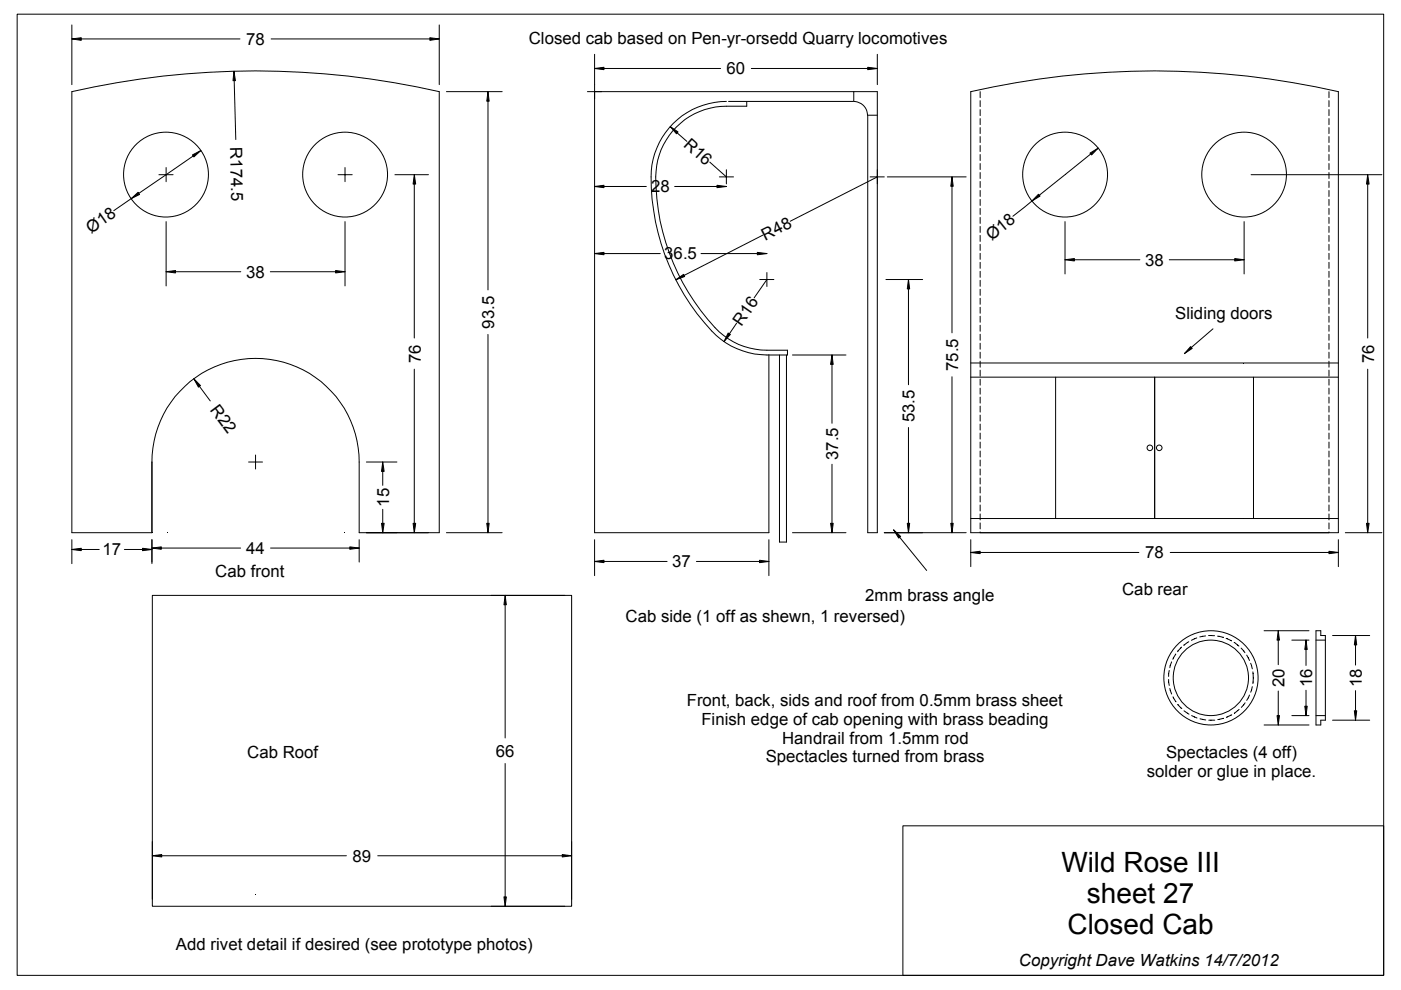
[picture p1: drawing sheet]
<svg xmlns="http://www.w3.org/2000/svg" width="297mm" height="210mm" viewBox="0 0 297 210" stroke-linecap="round" stroke-linejoin="round" font-family="sans-serif">
<g fill="none" stroke="#000" stroke-width=".21">
<path d="M3.6 3h289.8v203.8h-289.8zM15.2 19.4a174.5 174.5 0 0 1 77.9 0v93.5h-16.9v-14.9a22 22 0 0 0-22-22 22 22 0 0 0-22 22v14.9h-17zM15.2 8.3l2-.3v.6zM15.2 5.3v12.6M17.2 8.3h33.7M49.6 15.1l.3 2h-.5zM49.7 17.1l.3 12.5M57.5 8.3h33.6M91.1 8l2 .3-2 .3zM93.1 5.3v12.6M94.7 19.4h11.8M103.5 19.4l.2 2.1h-.5z"/>
<path d="M124.5 19.4h61.5v93.5h-2v-88.5M126.1 14.5l2-.2v.5zM126.1 11.5v101.4h36.9v-37.7M128.1 14.5h24.7M159.3 14.5h24.7M181 19.4v2.1a2.95 2.95 0 0 1 2.9 2.9h2.1M184 14.3l2 .2-2 .3zM186 11.5v6.4M205.8 19.4a174.7 174.7 0 0 1 78 0v93.5h-78zM207.8 19.4v1.3M281.8 19.4v1.3M33.7 37h3"/>
<path d="M35.2 35.5v3M40.8 32.9l1.8-1-1.5 1.4zM41 33.1l-11.5 7.9M71.7 37h3M73.1 35.5v3M83.7 37h7.1M87.8 37l.3 2h-.5zM87.8 39v32.7M103.5 21.5v40M126.1 39.5l2-.2v.5zM128.1 39.5h8.9M142.1 26.8l1.7 1.2-.4 .4z"/>
<path d="M143 39.5h9M143.6 28.2l2 1.8M150.5 34.4l3.5 3.1M152 39.3l2 .2-2 .3zM152.5 37.5h3M154 21.5a16 16 0 0 0-16 16 47.7 47.7 0 0 0 13.8 33.6 16.3 16.3 0 0 0 10.8 4.2h4.4v-1a23.2 23.2 0 0 1-9.3-.9 16.1 16.1 0 0 1-7.6-5.7 46.8 46.8 0 0 1-11-31.4 15 15 0 0 1 14.9-13.8h4.3v-1M154 36v3M154.5 21.5h26.4M184.5 37.5h3M186 37.5l-18.4 9.4M188.1 37.5h16.7M201.8 37.5l.3 2h-.5z"/>
<path d="M201.8 39.5v31.1M207.8 21.3v1.3M207.8 23.2v1.3M207.8 25.1v1.3M207.8 27.1v1.2M207.8 29v1.2M207.8 30.9v1.2M207.8 32.8v1.2M207.8 34.7v1.2M207.8 36.6v1.2M207.8 38.5v1.3M231.1 32.5l1.7-1.1-1.4 1.5z"/>
<path d="M231.3 32.6l-11 8.8M265.3 37h27.7M281.8 21.3v1.3M281.8 23.2v1.3M281.8 25.1v1.3M281.8 27.1v1.2M281.8 29v1.2M281.8 30.9v1.2M281.8 32.8v1.2M281.8 34.7v1.2M281.8 36.6v1.2M281.8 38.5v1.3"/>
<path d="M290 37l.3 2h-.6zM290 39v32.7M27.8 42.1l-3.7 2.6M27.8 42.1l1.5-1.3 .3 .4zM35.2 57.6l2-.2v.5zM35.2 47v13.6M37.2 57.6h13.9M57.3 57.6h13.9M71.2 57.4l1.9 .2-1.9 .3zM73.1 47v13.6M126.1 53.8l2-.3v.5zM128.1 53.8h11.9"/>
<path d="M143.3 59.3l1.6-1.1 .3 .4zM148.6 53.8h12M160.6 53.5l2 .3-2 .2zM161.1 59.3h3M161.7 49.9l-16.6 8.5M162.6 57.8v2.9M162.6 59.3l-2.7 3.9M187.8 59.3h7.8M192.6 59.3l.3 2h-.5zM207.8 40.4v1.3M207.8 42.3v1.3M207.8 44.2v1.3"/>
<path d="M207.8 46.1v1.3M207.8 48v1.3M207.8 49.9v1.3M207.8 51.8v1.3M207.8 53.7v1.3M207.8 55.6v1.3M207.8 57.5v1.3M207.8 59.4v1.3M218.8 42.6l-4 3.2M220.2 41.2l.3 .4-1.7 1zM225.8 55.1l2-.3v.5zM225.8 47v11.1"/>
<path d="M227.8 55.1h13.9M247.9 55.1h13.9M261.8 54.8l2 .3-2 .2zM263.8 47v11.1M281.8 40.4v1.3M281.8 42.3v1.3M281.8 44.2v1.3M281.8 46.1v1.3M281.8 48v1.3M281.8 49.9v1.3M281.8 51.8v1.3M281.8 53.7v1.3"/>
<path d="M281.8 55.6v1.3M281.8 57.5v1.3M281.8 59.4v1.3M87.8 78.3v32.7M103.5 70.9v40.1M154.4 70.6l.5 .3-1.4 1.5zM156.2 68.5l-1.6 2.3M165.3 75.3v39.6h1.4v-39.6M168 75.3h11.4M176.4 75.3l.3 2h-.6zM176.4 77.3v12.4M192.6 61.3v20.3"/>
<path d="M201.8 79.9v31.1M205.8 77h78M205.8 80h78M207.8 61.3v1.3M207.8 63.2v1.3M207.8 65.2v1.2M207.8 67.1v1.2M207.8 69v1.2M207.8 70.9v1.2M207.8 72.8v1.2M207.8 74.7v1.2M207.8 76.6v1.3"/>
<path d="M207.8 78.5v1.3M223.8 80v29.9M244.8 80v29.9M252.4 73.5l.4 .4-1.7 1.1zM257.2 69.7l-4.6 4M265.8 80v29.9M281.8 61.3v1.3M281.8 63.2v1.3M281.8 65.2v1.2M281.8 67.1v1.2M281.8 69v1.2M281.8 70.9v1.2"/>
<path d="M281.8 72.8v1.2M281.8 74.7v1.2M281.8 76.6v1.3M281.8 78.5v1.3M290 78.3v32.7M41.1 80.3l1.4 1.4-.4 .4zM42.3 81.9l2.3 3.1M52.7 98h3M54.2 96.5v2.9M77.7 98h6.5M81.1 98l.3 1.9h-.5zM81.1 99.9v3"/>
<path d="M176.4 98.4v12.6M192.6 90.6v20.4M207.8 80.4v1.3M207.8 82.3v1.3M207.8 84.2v1.3M207.8 86.1v1.3M207.8 88v1.3M207.8 89.9v1.3M207.8 91.8v1.3M207.8 93.7v1.3M207.8 95.6v1.3M207.8 97.5v1.3"/>
<path d="M207.8 99.4v1.3M281.8 80.4v1.3M281.8 82.3v1.3M281.8 84.2v1.3M281.8 86.1v1.3M281.8 88v1.3M281.8 89.9v1.3M281.8 91.8v1.3M281.8 93.7v1.3M281.8 95.6v1.3M281.8 97.5v1.3M281.8 99.4v1.3"/>
<path d="M15.2 116.5l2-.3v.6zM15.2 114.4v5.1M17.2 116.5h3.8M26.4 116.5h3.8M30.2 116.2l2 .3-2 .3zM32.2 116.2l2-.2v.5zM32.2 114.4v5.1M34.2 116.2h16.8M57.4 116.2h16.8M74.2 116l2 .2-2 .3zM76.2 114.4v4.8M80.9 111h.5l-.3 1.9z"/>
<path d="M81.1 108v3M87.6 111h.5l-.3 1.9zM94.7 112.9h11.8M103.2 111h.5l-.2 1.9zM126.1 119l2-.2v.5zM126.1 114.4v7.6M128.1 119h13.3M147.7 119h13.3M161 118.8l2 .2-2 .3zM163 114.4v7.6M168 112.9h11.4M176.1 111h.6l-.3 1.9z"/>
<path d="M187.5 112.9h17.3M189.5 112.4l1.5 1.3-.5 .4zM190.8 113.9l5.7 7M192.4 111h.5l-.3 1.9zM201.6 111h.5l-.3 1.9zM205.8 117.1l2-.2v.5zM205.8 114.4v5.7M205.8 109.9h78M207.8 101.3v1.3M207.8 103.3v1.2M207.8 105.2v1.2M207.8 107.1v1.2"/>
<path d="M207.8 109v1.2M207.8 110.9v1.2M207.8 112.8v.1M207.8 117.1h33.7M248.1 117.1h33.7M281.8 116.9l2 .2-2 .3zM281.8 101.3v1.3M281.8 103.3v1.2M281.8 105.2v1.2M281.8 107.1v1.2M281.8 109v1.2M281.8 110.9v1.2"/>
<path d="M281.8 112.8v.1M283.8 114.4v5.7M285.2 112.9h7.8M289.7 111h.6l-.3 1.9zM32.3 126.2h88.9v66h-88.9zM104.1 126.2h15.6M107.1 126.2l.3 2h-.6zM107.1 128.2v28.3M249.3 138.7l-.6 1.1M250.5 137.2l-.8 1M252 136.1l-1 .7M253.7 135.3l-1.1 .5"/>
<path d="M255.6 134.8l-1.2 .2M256.2 134.7l1.3 .1M258.1 134.9l1.2 .2M259.3 135.1h.1M260 135.3l1.1 .6M261.7 136.2l1 .8M263.1 137.4l.8 1M264.3 138.9l.6 1.1M268 133.7h9.5M271 133.7l.3 2h-.5zM271 135.7v5.2M273.9 135.7h3.6"/>
<path d="M276.9 135.7l.3 2h-.6zM276.9 137.7v3.4M279 133.7h1v1h1v18h-1v1h-1zM279 135.7h2M282.5 134.7h7.9M287.4 134.7l.3 2h-.6zM287.4 136.7v4.3M247.8 144.1l.1 1.2M247.9 142.2l-.1 1.2M248 146l.4 1.2M248.4 140.3l-.4 1.3M248.7 147.7l.6 1.1"/>
<path d="M249.7 149.4l.9 .8M251 150.7l1.1 .7M252.6 151.7l1.2 .5M254.4 152.4l1.2 .3M256.3 152.7h1.3M259.4 152.3l-1.2 .3M261.2 151.6l-1.2 .5M262.7 150.4l-1 .8M264 149l-.8 1M264.9 147.4l-.6 1.1M265.2 140.6l.3 1.2M265.5 145.6l-.3 1.2"/>
<path d="M265.6 142.5v2.4M268 153.7h9.5M270.8 151.7h.5l-.3 2zM271 146.5v5.2M273.9 151.7h3.6M276.6 149.7h.6l-.3 2zM276.9 146.3v3.4M279 151.7h2M282.5 152.7h7.9M287.1 150.7h.6l-.3 2zM287.4 146.4v4.3M32.3 178.4v12.3"/>
<path d="M107.1 161.9v28.3M121.2 178.4v12.3M191.4 175.1h102v31.7h-102zM32.3 181.4l2-.2v.5zM34.3 181.4h39.1M80.1 181.4h39.1M104.1 192.2h15.6M106.8 190.2h.6l-.3 2zM119.2 181.2l2 .2-2 .3z"/>
<circle cx="35.2" cy="37" r="9"/>
<circle cx="73.2" cy="37" r="9"/>
<circle cx="225.8" cy="37" r="9"/>
<circle cx="263.8" cy="37" r="9"/>
<circle cx="243.8" cy="94.9" r=".59"/>
<circle cx="245.8" cy="94.9" r=".59"/>
<circle cx="256.7" cy="143.7" r="8"/>
<circle cx="256.7" cy="143.7" r="10"/>
</g>
<g fill="#000">
<path d="M15.2 8.3l2-.3v.6l-2-.3h2z" fill-rule="evenodd"/>
<path d="M49.6 15.1l.3 2h-.5l.2-2 .1 2z" fill-rule="evenodd"/>
<path d="M91.1 8l2 .3h-2h2l-2 .3z" fill-rule="evenodd"/>
<path d="M126.1 14.5l2-.2v.5l-2-.3h2z" fill-rule="evenodd"/>
<path d="M184 14.3l2 .2h-2h2l-2 .3z" fill-rule="evenodd"/>
<path d="M40.8 32.9l1.8-1-1.6 1.2 1.6-1.2-1.5 1.4z" fill-rule="evenodd"/>
<path d="M87.8 37l.3 2h-.5l.2-2v2z" fill-rule="evenodd"/>
<path d="M103.5 19.4l.2 2.1h-.5l.3-2.1v2.1z" fill-rule="evenodd"/>
<path d="M126.1 39.5l2-.2v.5l-2-.3h2z" fill-rule="evenodd"/>
<path d="M142.1 26.8l1.7 1.2-.4 .4-1.3-1.6 1.5 1.4z" fill-rule="evenodd"/>
<path d="M152 39.3l2 .2h-2h2l-2 .3z" fill-rule="evenodd"/>
<path d="M201.8 37.5l.3 2h-.5l.2-2v2z" fill-rule="evenodd"/>
<path d="M231.1 32.5l1.7-1.1-1.5 1.2 1.5-1.2-1.4 1.5z" fill-rule="evenodd"/>
<path d="M290 37l.3 2h-.6l.3-2v2z" fill-rule="evenodd"/>
<path d="M27.8 42.1l1.5-1.3 .3 .4-1.8 .9 1.7-1.1z" fill-rule="evenodd"/>
<path d="M35.2 57.6l2-.2v.5l-2-.3h2z" fill-rule="evenodd"/>
<path d="M71.2 57.4l1.9 .2h-1.9h1.9l-1.9 .3z" fill-rule="evenodd"/>
<path d="M126.1 53.8l2-.3v.5l-2-.2h2z" fill-rule="evenodd"/>
<path d="M143.3 59.3l1.6-1.1 .3 .4-1.9 .7 1.8-.9z" fill-rule="evenodd"/>
<path d="M160.6 53.5l2 .3h-2h2l-2 .2z" fill-rule="evenodd"/>
<path d="M220.2 41.2l.3 .4-1.7 1 1.5-1.2-1.5 1.2z" fill-rule="evenodd"/>
<path d="M225.8 55.1l2-.3v.5l-2-.2h2z" fill-rule="evenodd"/>
<path d="M261.8 54.8l2 .3h-2h2l-2 .2z" fill-rule="evenodd"/>
<path d="M154.4 70.6l.5 .3-1.4 1.5 1.1-1.6-1.1 1.6z" fill-rule="evenodd"/>
<path d="M176.4 75.3l.3 2h-.6l.3-2v2z" fill-rule="evenodd"/>
<path d="M192.6 59.3l.3 2h-.5l.2-2v2z" fill-rule="evenodd"/>
<path d="M252.4 73.5l.4 .4-1.7 1.1 1.5-1.3-1.5 1.3z" fill-rule="evenodd"/>
<path d="M41.1 80.3l1.4 1.4-.4 .4-1-1.8 1.2 1.6z" fill-rule="evenodd"/>
<path d="M81.1 98l.3 1.9h-.5l.2-1.9v1.9z" fill-rule="evenodd"/>
<path d="M15.2 116.5l2-.3v.6l-2-.3h2z" fill-rule="evenodd"/>
<path d="M30.2 116.2l2 .3h-2h2l-2 .3z" fill-rule="evenodd"/>
<path d="M32.2 116.2l2-.2v.5l-2-.3h2z" fill-rule="evenodd"/>
<path d="M74.2 116l2 .2h-2h2l-2 .3z" fill-rule="evenodd"/>
<path d="M80.9 111h.5l-.3 1.9v-1.9v1.9z" fill-rule="evenodd"/>
<path d="M87.6 111h.5l-.3 1.9v-1.9v1.9z" fill-rule="evenodd"/>
<path d="M103.2 111h.5l-.2 1.9v-1.9v1.9z" fill-rule="evenodd"/>
<path d="M126.1 119l2-.2v.5l-2-.3h2z" fill-rule="evenodd"/>
<path d="M161 118.8l2 .2h-2h2l-2 .3z" fill-rule="evenodd"/>
<path d="M176.1 111h.6l-.3 1.9v-1.9v1.9z" fill-rule="evenodd"/>
<path d="M189.5 112.4l1.5 1.3-.5 .4-1-1.7 1.3 1.5z" fill-rule="evenodd"/>
<path d="M192.4 111h.5l-.3 1.9v-1.9v1.9z" fill-rule="evenodd"/>
<path d="M201.6 111h.5l-.3 1.9v-1.9v1.9z" fill-rule="evenodd"/>
<path d="M205.8 117.1l2-.2v.5l-2-.3h2z" fill-rule="evenodd"/>
<path d="M281.8 116.9l2 .2h-2h2l-2 .3z" fill-rule="evenodd"/>
<path d="M289.7 111h.6l-.3 1.9v-1.9v1.9z" fill-rule="evenodd"/>
<path d="M107.1 126.2l.3 2h-.6l.3-2v2z" fill-rule="evenodd"/>
<path d="M271 133.7l.3 2h-.5l.2-2v2z" fill-rule="evenodd"/>
<path d="M276.9 135.7l.3 2h-.6l.3-2v2z" fill-rule="evenodd"/>
<path d="M287.4 134.7l.3 2h-.6l.3-2v2z" fill-rule="evenodd"/>
<path d="M270.8 151.7h.5l-.3 2v-2v2z" fill-rule="evenodd"/>
<path d="M276.6 149.7h.6l-.3 2v-2v2z" fill-rule="evenodd"/>
<path d="M287.1 150.7h.6l-.3 2v-2v2z" fill-rule="evenodd"/>
<path d="M32.3 181.4l2-.2v.5l-2-.3h2z" fill-rule="evenodd"/>
<path d="M106.8 190.2h.6l-.3 2v-2v2z" fill-rule="evenodd"/>
<path d="M119.2 181.2l2 .2h-2h2l-2 .3z" fill-rule="evenodd"/>
</g>
<g font-size="5.9">
<text x="225" y="184.8">Wild Rose III</text>
<text x="230.5" y="191.4">sheet 27</text>
<text x="226.4" y="198">Closed Cab</text>
</g>
<g font-size="3.6">
<text x="52.2" y="9.5">78</text>
<text x="112.1" y="9.4">Closed cab based on Pen-yr-orsedd Quarry locomotives</text>
<text x="154" y="15.7">60</text>
<text x="48.8" y="31.1" transform="rotate(89 48.8 31.1)">R174.5</text>
<text x="144.8" y="30.9" transform="rotate(42 144.8 30.9)">R16</text>
<text x="138" y="40.8">28</text>
<text x="19.3" y="49.5" transform="rotate(-35 19.3 49.5)">Ø18</text>
<text x="162.3" y="51" transform="rotate(-27 162.3 51)">R48</text>
<text x="210.3" y="51.1" transform="rotate(-39 210.3 51.1)">Ø18</text>
<text x="52.2" y="58.8">38</text>
<text x="140.8" y="55">36.5</text>
<text x="242.8" y="56.3">38</text>
<text x="104.8" y="69.7" transform="rotate(-90 104.8 69.7)">93.5</text>
<text x="157.2" y="69.3" transform="rotate(-55 157.2 69.3)">R16</text>
<text x="249.2" y="67.6">Sliding doors</text>
<text x="89.2" y="77" transform="rotate(-90 89.2 77)">76</text>
<text x="291.3" y="77" transform="rotate(-90 291.3 77)">76</text>
<text x="203.2" y="78.7" transform="rotate(-90 203.2 78.7)">75.5</text>
<text x="44.4" y="87" transform="rotate(53 44.4 87)">R22</text>
<text x="193.9" y="89.6" transform="rotate(-90 193.9 89.6)">53.5</text>
<text x="177.7" y="97.6" transform="rotate(-90 177.7 97.6)">37.5</text>
<text x="82.5" y="107.4" transform="rotate(-90 82.5 107.4)">15</text>
<text x="21.7" y="117.7">17</text>
<text x="52.2" y="117.4">44</text>
<text x="242.8" y="118.4">78</text>
<text x="45.6" y="122.4">Cab front</text>
<text x="142.5" y="120.3">37</text>
<text x="132.6" y="131.8">Cab side (1 off as shewn, 1 reversed)</text>
<text x="183.4" y="127.5">2mm brass angle</text>
<text x="237.9" y="126.2">Cab rear</text>
<text x="145.6" y="149.6">Front, back, sids and roof from 0.5mm brass sheet</text>
<text x="272.3" y="145.7" transform="rotate(-90 272.3 145.7)">20</text>
<text x="278.2" y="145.7" transform="rotate(-90 278.2 145.7)">16</text>
<text x="288.7" y="145.7" transform="rotate(-90 288.7 145.7)">18</text>
<text x="148.7" y="153.6">Finish edge of cab opening with brass beading</text>
<text x="52.4" y="160.8">Cab Roof</text>
<text x="105.1" y="160.4">66</text>
<text x="162.3" y="161.6">Spectacles turned from brass</text>
<text x="165.8" y="157.6">Handrail from 1.5mm rod</text>
<text x="247.2" y="160.8">Spectacles (4 off)</text>
<text x="243.2" y="164.8">solder or glue in place.</text>
<text x="74.8" y="182.7">89</text>
<text x="37.3" y="201.3">Add rivet detail if desired (see prototype photos)</text>
<text x="216" y="204.9">Copyright Dave Watkins 14/7/2012</text>
</g>
</svg>
